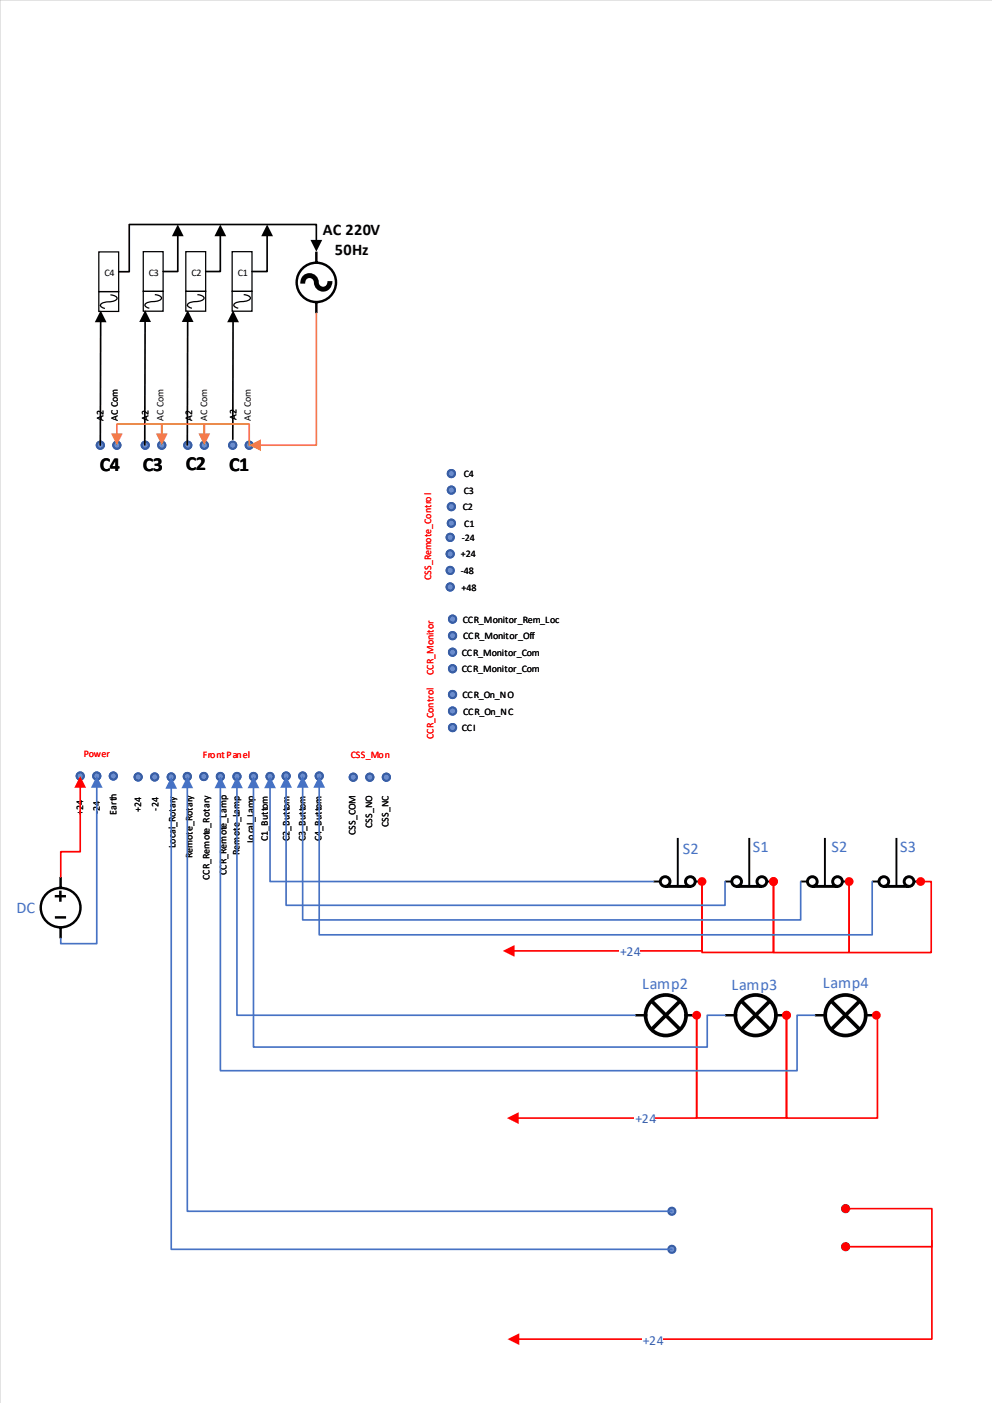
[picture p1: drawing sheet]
<svg xmlns="http://www.w3.org/2000/svg" width="210mm" height="297mm" viewBox="0 0 210 297" stroke-linecap="round" stroke-linejoin="round" font-family="sans-serif">
<path d="M209.9 0h-209.9v296.9" fill="none" stroke="#c8c8c8" stroke-width=".21"/>
<circle cx="17" cy="164.2" r=".75" fill="#718bcc"/>
<circle cx="17" cy="164.2" r=".75" fill="none" stroke="#395ea3" stroke-width=".44"/>
<circle cx="20.5" cy="164.2" r=".75" fill="#718bcc"/>
<circle cx="20.5" cy="164.2" r=".75" fill="none" stroke="#395ea3" stroke-width=".44"/>
<circle cx="24" cy="164.2" r=".75" fill="#718bcc"/>
<circle cx="24" cy="164.2" r=".75" fill="none" stroke="#395ea3" stroke-width=".44"/>
<circle cx="29.2" cy="164.4" r=".75" fill="#718bcc"/>
<circle cx="29.2" cy="164.4" r=".75" fill="none" stroke="#395ea3" stroke-width=".44"/>
<circle cx="32.7" cy="164.4" r=".75" fill="#718bcc"/>
<circle cx="32.7" cy="164.4" r=".75" fill="none" stroke="#395ea3" stroke-width=".44"/>
<circle cx="36.2" cy="164.4" r=".75" fill="#718bcc"/>
<circle cx="36.2" cy="164.4" r=".75" fill="none" stroke="#395ea3" stroke-width=".44"/>
<circle cx="39.6" cy="164.3" r=".75" fill="#718bcc"/>
<circle cx="39.6" cy="164.3" r=".75" fill="none" stroke="#395ea3" stroke-width=".44"/>
<circle cx="43.1" cy="164.3" r=".75" fill="#718bcc"/>
<circle cx="43.1" cy="164.3" r=".75" fill="none" stroke="#395ea3" stroke-width=".44"/>
<circle cx="46.6" cy="164.3" r=".75" fill="#718bcc"/>
<circle cx="46.6" cy="164.3" r=".75" fill="none" stroke="#395ea3" stroke-width=".44"/>
<circle cx="50.1" cy="164.3" r=".75" fill="#718bcc"/>
<circle cx="50.1" cy="164.3" r=".75" fill="none" stroke="#395ea3" stroke-width=".44"/>
<circle cx="53.6" cy="164.3" r=".75" fill="#718bcc"/>
<circle cx="53.6" cy="164.3" r=".75" fill="none" stroke="#395ea3" stroke-width=".44"/>
<circle cx="57.1" cy="164.3" r=".75" fill="#718bcc"/>
<circle cx="57.1" cy="164.3" r=".75" fill="none" stroke="#395ea3" stroke-width=".44"/>
<circle cx="60.5" cy="164.2" r=".75" fill="#718bcc"/>
<circle cx="60.5" cy="164.2" r=".75" fill="none" stroke="#395ea3" stroke-width=".44"/>
<circle cx="64" cy="164.2" r=".75" fill="#718bcc"/>
<circle cx="64" cy="164.2" r=".75" fill="none" stroke="#395ea3" stroke-width=".44"/>
<circle cx="67.5" cy="164.2" r=".75" fill="#718bcc"/>
<circle cx="67.5" cy="164.2" r=".75" fill="none" stroke="#395ea3" stroke-width=".44"/>
<circle cx="74.7" cy="164.4" r=".75" fill="#718bcc"/>
<circle cx="74.7" cy="164.4" r=".75" fill="none" stroke="#395ea3" stroke-width=".44"/>
<circle cx="78.2" cy="164.4" r=".75" fill="#718bcc"/>
<circle cx="78.2" cy="164.4" r=".75" fill="none" stroke="#395ea3" stroke-width=".44"/>
<circle cx="81.7" cy="164.4" r=".75" fill="#718bcc"/>
<circle cx="81.7" cy="164.4" r=".75" fill="none" stroke="#395ea3" stroke-width=".44"/>
<circle cx="95.7" cy="147" r=".75" fill="#718bcc"/>
<circle cx="95.7" cy="147" r=".75" fill="none" stroke="#395ea3" stroke-width=".44"/>
<circle cx="95.7" cy="150.5" r=".75" fill="#718bcc"/>
<circle cx="95.7" cy="150.5" r=".75" fill="none" stroke="#395ea3" stroke-width=".44"/>
<circle cx="95.7" cy="154" r=".75" fill="#718bcc"/>
<circle cx="95.7" cy="154" r=".75" fill="none" stroke="#395ea3" stroke-width=".44"/>
<circle cx="95.7" cy="134.5" r=".75" fill="#718bcc"/>
<circle cx="95.7" cy="134.5" r=".75" fill="none" stroke="#395ea3" stroke-width=".44"/>
<circle cx="95.7" cy="138" r=".75" fill="#718bcc"/>
<circle cx="95.7" cy="138" r=".75" fill="none" stroke="#395ea3" stroke-width=".44"/>
<circle cx="95.7" cy="141.5" r=".75" fill="#718bcc"/>
<circle cx="95.7" cy="141.5" r=".75" fill="none" stroke="#395ea3" stroke-width=".44"/>
<circle cx="95.7" cy="131" r=".75" fill="#718bcc"/>
<circle cx="95.7" cy="131" r=".75" fill="none" stroke="#395ea3" stroke-width=".44"/>
<circle cx="95.2" cy="117.2" r=".75" fill="#718bcc"/>
<circle cx="95.2" cy="117.2" r=".75" fill="none" stroke="#395ea3" stroke-width=".44"/>
<circle cx="95.2" cy="120.7" r=".75" fill="#718bcc"/>
<circle cx="95.2" cy="120.7" r=".75" fill="none" stroke="#395ea3" stroke-width=".44"/>
<circle cx="95.2" cy="124.2" r=".75" fill="#718bcc"/>
<circle cx="95.2" cy="124.2" r=".75" fill="none" stroke="#395ea3" stroke-width=".44"/>
<circle cx="95.2" cy="113.7" r=".75" fill="#718bcc"/>
<circle cx="95.2" cy="113.7" r=".75" fill="none" stroke="#395ea3" stroke-width=".44"/>
<circle cx="95.5" cy="103.7" r=".75" fill="#718bcc"/>
<circle cx="95.5" cy="103.7" r=".75" fill="none" stroke="#395ea3" stroke-width=".44"/>
<circle cx="95.5" cy="107.2" r=".75" fill="#718bcc"/>
<circle cx="95.5" cy="107.2" r=".75" fill="none" stroke="#395ea3" stroke-width=".44"/>
<circle cx="95.5" cy="110.7" r=".75" fill="#718bcc"/>
<circle cx="95.5" cy="110.7" r=".75" fill="none" stroke="#395ea3" stroke-width=".44"/>
<circle cx="95.5" cy="100.2" r=".75" fill="#718bcc"/>
<circle cx="95.5" cy="100.2" r=".75" fill="none" stroke="#395ea3" stroke-width=".44"/>
<circle cx="21.2" cy="94.2" r=".75" fill="#718bcc"/>
<circle cx="21.2" cy="94.2" r=".75" fill="none" stroke="#395ea3" stroke-width=".44"/>
<circle cx="24.7" cy="94.2" r=".75" fill="#718bcc"/>
<circle cx="24.7" cy="94.2" r=".75" fill="none" stroke="#395ea3" stroke-width=".44"/>
<circle cx="30.7" cy="94.2" r=".75" fill="#718bcc"/>
<circle cx="30.7" cy="94.2" r=".75" fill="none" stroke="#395ea3" stroke-width=".44"/>
<circle cx="34.2" cy="94.2" r=".75" fill="#718bcc"/>
<circle cx="34.2" cy="94.2" r=".75" fill="none" stroke="#395ea3" stroke-width=".44"/>
<circle cx="39.7" cy="94.2" r=".75" fill="#718bcc"/>
<circle cx="39.7" cy="94.2" r=".75" fill="none" stroke="#395ea3" stroke-width=".44"/>
<circle cx="43.2" cy="94.2" r=".75" fill="#718bcc"/>
<circle cx="43.2" cy="94.2" r=".75" fill="none" stroke="#395ea3" stroke-width=".44"/>
<circle cx="49.2" cy="94.2" r=".75" fill="#718bcc"/>
<circle cx="49.2" cy="94.2" r=".75" fill="none" stroke="#395ea3" stroke-width=".44"/>
<circle cx="52.7" cy="94.2" r=".75" fill="#718bcc"/>
<circle cx="52.7" cy="94.2" r=".75" fill="none" stroke="#395ea3" stroke-width=".44"/>
<circle cx="17" cy="164.2" r=".75" fill="#718bcc"/>
<circle cx="17" cy="164.2" r=".75" fill="none" stroke="#395ea3" stroke-width=".44"/>
<circle cx="20.5" cy="164.2" r=".75" fill="#718bcc"/>
<circle cx="20.5" cy="164.2" r=".75" fill="none" stroke="#395ea3" stroke-width=".44"/>
<circle cx="24" cy="164.2" r=".75" fill="#718bcc"/>
<circle cx="24" cy="164.2" r=".75" fill="none" stroke="#395ea3" stroke-width=".44"/>
<circle cx="29.2" cy="164.4" r=".75" fill="#718bcc"/>
<circle cx="29.2" cy="164.4" r=".75" fill="none" stroke="#395ea3" stroke-width=".44"/>
<circle cx="32.7" cy="164.4" r=".75" fill="#718bcc"/>
<circle cx="32.7" cy="164.4" r=".75" fill="none" stroke="#395ea3" stroke-width=".44"/>
<circle cx="36.2" cy="164.4" r=".75" fill="#718bcc"/>
<circle cx="36.2" cy="164.4" r=".75" fill="none" stroke="#395ea3" stroke-width=".44"/>
<circle cx="39.6" cy="164.3" r=".75" fill="#718bcc"/>
<circle cx="39.6" cy="164.3" r=".75" fill="none" stroke="#395ea3" stroke-width=".44"/>
<circle cx="43.1" cy="164.3" r=".75" fill="#718bcc"/>
<circle cx="43.1" cy="164.3" r=".75" fill="none" stroke="#395ea3" stroke-width=".44"/>
<circle cx="46.6" cy="164.3" r=".75" fill="#718bcc"/>
<circle cx="46.6" cy="164.3" r=".75" fill="none" stroke="#395ea3" stroke-width=".44"/>
<circle cx="50.1" cy="164.3" r=".75" fill="#718bcc"/>
<circle cx="50.1" cy="164.3" r=".75" fill="none" stroke="#395ea3" stroke-width=".44"/>
<circle cx="53.6" cy="164.3" r=".75" fill="#718bcc"/>
<circle cx="53.6" cy="164.3" r=".75" fill="none" stroke="#395ea3" stroke-width=".44"/>
<circle cx="57.1" cy="164.3" r=".75" fill="#718bcc"/>
<circle cx="57.1" cy="164.3" r=".75" fill="none" stroke="#395ea3" stroke-width=".44"/>
<circle cx="60.5" cy="164.2" r=".75" fill="#718bcc"/>
<circle cx="60.5" cy="164.2" r=".75" fill="none" stroke="#395ea3" stroke-width=".44"/>
<circle cx="64" cy="164.2" r=".75" fill="#718bcc"/>
<circle cx="64" cy="164.2" r=".75" fill="none" stroke="#395ea3" stroke-width=".44"/>
<circle cx="67.5" cy="164.2" r=".75" fill="#718bcc"/>
<circle cx="67.5" cy="164.2" r=".75" fill="none" stroke="#395ea3" stroke-width=".44"/>
<circle cx="74.7" cy="164.4" r=".75" fill="#718bcc"/>
<circle cx="74.7" cy="164.4" r=".75" fill="none" stroke="#395ea3" stroke-width=".44"/>
<circle cx="78.2" cy="164.4" r=".75" fill="#718bcc"/>
<circle cx="78.2" cy="164.4" r=".75" fill="none" stroke="#395ea3" stroke-width=".44"/>
<circle cx="81.7" cy="164.4" r=".75" fill="#718bcc"/>
<circle cx="81.7" cy="164.4" r=".75" fill="none" stroke="#395ea3" stroke-width=".44"/>
<circle cx="95.7" cy="147" r=".75" fill="#718bcc"/>
<circle cx="95.7" cy="147" r=".75" fill="none" stroke="#395ea3" stroke-width=".44"/>
<circle cx="95.7" cy="150.5" r=".75" fill="#718bcc"/>
<circle cx="95.7" cy="150.5" r=".75" fill="none" stroke="#395ea3" stroke-width=".44"/>
<circle cx="95.7" cy="154" r=".75" fill="#718bcc"/>
<circle cx="95.7" cy="154" r=".75" fill="none" stroke="#395ea3" stroke-width=".44"/>
<circle cx="95.7" cy="134.5" r=".75" fill="#718bcc"/>
<circle cx="95.7" cy="134.5" r=".75" fill="none" stroke="#395ea3" stroke-width=".44"/>
<circle cx="95.7" cy="138" r=".75" fill="#718bcc"/>
<circle cx="95.7" cy="138" r=".75" fill="none" stroke="#395ea3" stroke-width=".44"/>
<circle cx="95.7" cy="141.5" r=".75" fill="#718bcc"/>
<circle cx="95.7" cy="141.5" r=".75" fill="none" stroke="#395ea3" stroke-width=".44"/>
<circle cx="95.7" cy="131" r=".75" fill="#718bcc"/>
<circle cx="95.7" cy="131" r=".75" fill="none" stroke="#395ea3" stroke-width=".44"/>
<circle cx="95.2" cy="117.2" r=".75" fill="#718bcc"/>
<circle cx="95.2" cy="117.2" r=".75" fill="none" stroke="#395ea3" stroke-width=".44"/>
<circle cx="95.2" cy="120.7" r=".75" fill="#718bcc"/>
<circle cx="95.2" cy="120.7" r=".75" fill="none" stroke="#395ea3" stroke-width=".44"/>
<circle cx="95.2" cy="124.2" r=".75" fill="#718bcc"/>
<circle cx="95.2" cy="124.2" r=".75" fill="none" stroke="#395ea3" stroke-width=".44"/>
<circle cx="95.2" cy="113.7" r=".75" fill="#718bcc"/>
<circle cx="95.2" cy="113.7" r=".75" fill="none" stroke="#395ea3" stroke-width=".44"/>
<circle cx="95.5" cy="103.7" r=".75" fill="#718bcc"/>
<circle cx="95.5" cy="103.7" r=".75" fill="none" stroke="#395ea3" stroke-width=".44"/>
<circle cx="95.5" cy="107.2" r=".75" fill="#718bcc"/>
<circle cx="95.5" cy="107.2" r=".75" fill="none" stroke="#395ea3" stroke-width=".44"/>
<circle cx="95.5" cy="110.7" r=".75" fill="#718bcc"/>
<circle cx="95.5" cy="110.7" r=".75" fill="none" stroke="#395ea3" stroke-width=".44"/>
<circle cx="95.5" cy="100.2" r=".75" fill="#718bcc"/>
<circle cx="95.5" cy="100.2" r=".75" fill="none" stroke="#395ea3" stroke-width=".44"/>
<circle cx="21.2" cy="94.2" r=".75" fill="#718bcc"/>
<circle cx="21.2" cy="94.2" r=".75" fill="none" stroke="#395ea3" stroke-width=".44"/>
<circle cx="24.7" cy="94.2" r=".75" fill="#718bcc"/>
<circle cx="24.7" cy="94.2" r=".75" fill="none" stroke="#395ea3" stroke-width=".44"/>
<circle cx="30.7" cy="94.2" r=".75" fill="#718bcc"/>
<circle cx="30.7" cy="94.2" r=".75" fill="none" stroke="#395ea3" stroke-width=".44"/>
<circle cx="34.2" cy="94.2" r=".75" fill="#718bcc"/>
<circle cx="34.2" cy="94.2" r=".75" fill="none" stroke="#395ea3" stroke-width=".44"/>
<circle cx="39.7" cy="94.2" r=".75" fill="#718bcc"/>
<circle cx="39.7" cy="94.2" r=".75" fill="none" stroke="#395ea3" stroke-width=".44"/>
<circle cx="43.2" cy="94.2" r=".75" fill="#718bcc"/>
<circle cx="43.2" cy="94.2" r=".75" fill="none" stroke="#395ea3" stroke-width=".44"/>
<circle cx="49.2" cy="94.2" r=".75" fill="#718bcc"/>
<circle cx="49.2" cy="94.2" r=".75" fill="none" stroke="#395ea3" stroke-width=".44"/>
<circle cx="52.7" cy="94.2" r=".75" fill="#718bcc"/>
<circle cx="52.7" cy="94.2" r=".75" fill="none" stroke="#395ea3" stroke-width=".44"/>
<g fill="none" stroke="#000" stroke-width=".61" stroke-linecap="butt">
<path d="M140.7 187.6h5.3M155.8 187.6h5.3M171.8 187.6h5.3M186.9 187.6h5.4"/>
<circle cx="140.7" cy="186.5" r="1.03"/>
<circle cx="146" cy="186.5" r="1.03"/>
<circle cx="155.8" cy="186.5" r="1.02"/>
<circle cx="161.1" cy="186.5" r="1.02"/>
<circle cx="171.8" cy="186.5" r="1.03"/>
<circle cx="177.1" cy="186.5" r="1.03"/>
<circle cx="186.9" cy="186.5" r="1.03"/>
<circle cx="192.3" cy="186.5" r="1.02"/>
</g>
<path d="M143.4 177.3v10.3M158.5 177.3v10.3M174.5 177.3v10.3M189.6 177.3v10.3M138.2 186.5h1.5M147 186.5h1.5M153.3 186.5h1.5M162.2 186.5h1.4M169.4 186.5h1.4M178.2 186.5h1.4M184.5 186.5h1.4M193.3 186.5h1.4" fill="none" stroke="#000" stroke-width=".41"/>
<path d="M179.6 186.5v15h17.4v-15h-2.3" fill="none" stroke="#f00" stroke-width=".35"/>
<g fill="#f00">
<circle cx="194.7" cy="186.5" r=".93"/>
<circle cx="179.6" cy="186.5" r=".93"/>
</g>
<path d="M163.6 186.5v15h16v-15" fill="none" stroke="#f00" stroke-width=".35"/>
<circle cx="163.6" cy="186.5" r=".93" fill="#f00"/>
<path d="M148.5 186.5v15h15.1v-15" fill="none" stroke="#f00" stroke-width=".35"/>
<g fill="#f00">
<circle cx="163.6" cy="186.5" r=".93"/>
<circle cx="148.5" cy="186.5" r=".93"/>
</g>
<path d="M148.5 186.5v14.7h-40" fill="none" stroke="#f00" stroke-width=".35"/>
<path d="M106.3 201.2l2.5-1.2v2.4z" fill="#f00"/>
<path d="M131 199.5h4.3v3.4h-4.3z" fill-rule="evenodd" fill="#fff"/>
<path d="M57.1 166.5v20h81.1" fill="none" stroke="#4672c4" stroke-width=".35"/>
<path d="M57.1 164.3l1.3 2.5h-2.5z" fill="#4672c4"/>
<path d="M60.5 166.4v25.2h92.8v-5.1" fill="none" stroke="#4672c4" stroke-width=".35"/>
<path d="M60.5 164.2l1.3 2.5h-2.5z" fill="#4672c4"/>
<path d="M64 166.4v28.2h105.4v-8.1" fill="none" stroke="#4672c4" stroke-width=".35"/>
<path d="M64 164.2l1.3 2.5h-2.5z" fill="#4672c4"/>
<path d="M67.5 166.4v31.4h117v-11.3" fill="none" stroke="#4672c4" stroke-width=".35"/>
<path d="M67.5 164.2l1.3 2.5h-2.5z" fill="#4672c4"/>
<g fill="#000">
<path d="M140.8 215.4l-2.4 2.4a3.9 3.9 0 0 0 4.9 0zM137.8 212.4a3.9 3.9 0 0 0 0 4.9l2.5-2.5zM138.4 211.8l2.4 2.5 2.5-2.5a3.9 3.9 0 0 0-4.9 0zM143.8 212.4l-2.4 2.4 2.4 2.5a3.9 3.9 0 0 0 0-4.9zM136.1 214.8a4.7 4.7 0 0 1 9.4 0 4.7 4.7 0 0 1-9.4 0z" fill-rule="evenodd"/>
<path d="M159.8 215.4l-2.4 2.4a3.9 3.9 0 0 0 4.9 0zM156.8 212.4a3.9 3.9 0 0 0 0 4.9l2.5-2.5zM157.4 211.8l2.4 2.5 2.5-2.5a3.9 3.9 0 0 0-4.9 0zM160.4 214.8l2.4 2.5a3.9 3.9 0 0 0 0-4.9zM155.1 214.8a4.7 4.7 0 0 1 9.4 0 4.7 4.7 0 0 1-9.4 0z" fill-rule="evenodd"/>
<path d="M178.8 215.4l-2.4 2.4a3.9 3.9 0 0 0 4.9 0zM175.8 212.4a3.9 3.9 0 0 0 0 4.9l2.5-2.5zM176.4 211.8l2.4 2.5 2.5-2.5a3.9 3.9 0 0 0-4.9 0zM179.4 214.8l2.4 2.5a3.9 3.9 0 0 0 0-4.9zM174.1 214.8a4.7 4.7 0 0 1 9.4 0 4.7 4.7 0 0 1-9.4 0z" fill-rule="evenodd"/>
</g>
<path d="M134.3 214.8h2.6M144.7 214.8h2.6M153.3 214.8h2.6M163.7 214.8h2.6M172.3 214.8h2.6M182.7 214.8h2.6" fill="none" stroke="#000" stroke-width=".52"/>
<path d="M166.3 214.8v21.8h19.3v-21.8h-.3" fill="none" stroke="#f00" stroke-width=".35"/>
<g fill="#f00">
<circle cx="185.3" cy="214.8" r=".93"/>
<circle cx="166.3" cy="214.8" r=".93"/>
</g>
<path d="M147.4 214.8v21.8h18.9v-21.8" fill="none" stroke="#f00" stroke-width=".35"/>
<g fill="#f00">
<circle cx="166.3" cy="214.8" r=".93"/>
<circle cx="147.4" cy="214.8" r=".93"/>
</g>
<path d="M147.4 214.8v21.8h-38" fill="none" stroke="#f00" stroke-width=".35"/>
<path d="M107.2 236.6l2.5-1.3v2.5z" fill="#f00"/>
<path d="M134.3 234.9h4.2v3.4h-4.2z" fill-rule="evenodd" fill="#fff"/>
<path d="M50.1 166.5v48.3h84.2" fill="none" stroke="#4672c4" stroke-width=".35"/>
<path d="M50.1 164.3l1.3 2.5h-2.5z" fill="#4672c4"/>
<path d="M53.6 166.5v55.1h96v-6.8h3.7" fill="none" stroke="#4672c4" stroke-width=".35"/>
<path d="M53.6 164.3l1.3 2.5h-2.5z" fill="#4672c4"/>
<path d="M46.6 166.5v60.1h122v-11.8h3.7" fill="none" stroke="#4672c4" stroke-width=".35"/>
<path d="M46.6 164.3l1.3 2.5h-2.5z" fill="#4672c4"/>
<path d="M11.6 193.9h2.4v.5h-2.4zM11.6 189.4h.9v-.9h.5v.9h.9v.5h-.9v.9h-.5v-.9h-.9z" fill-rule="evenodd" fill="#000"/>
<g fill="none" stroke="#000" stroke-width=".52">
<path d="M12.8 185.6v2.3M12.8 196.2v2.4"/>
<circle cx="12.8" cy="192.1" r="4.2"/>
</g>
<path d="M17 166.4v13.8h-4.2v5.4" fill="none" stroke="#f00" stroke-width=".35"/>
<path d="M17 164.2l1.2 2.5h-2.5z" fill="#f00"/>
<path d="M20.5 166.4v33.3h-7.7v-1.1" fill="none" stroke="#4672c4" stroke-width=".35"/>
<path d="M20.5 164.2l1.2 2.5h-2.5z" fill="#4672c4"/>
<circle cx="142.1" cy="256.3" r=".75" fill="#718bcc"/>
<circle cx="142.1" cy="256.3" r=".75" fill="none" stroke="#395ea3" stroke-width=".44"/>
<circle cx="142.1" cy="264.3" r=".75" fill="#718bcc"/>
<circle cx="142.1" cy="264.3" r=".75" fill="none" stroke="#395ea3" stroke-width=".44"/>
<circle cx="178.8" cy="255.7" r=".75" fill="#718bcc"/>
<circle cx="178.8" cy="255.7" r=".75" fill="none" stroke="#395ea3" stroke-width=".44"/>
<circle cx="178.8" cy="263.8" r=".75" fill="#718bcc"/>
<circle cx="178.8" cy="263.8" r=".75" fill="none" stroke="#395ea3" stroke-width=".44"/>
<path d="M178.9 255.7h18.2v8.1h-18.2" fill="none" stroke="#f00" stroke-width=".35"/>
<g fill="#f00">
<circle cx="178.9" cy="255.7" r=".93"/>
<circle cx="178.9" cy="263.8" r=".93"/>
</g>
<path d="M197.1 262.5v20.9h-87.6" fill="none" stroke="#f00" stroke-width=".35"/>
<path d="M107.4 283.4l2.4-1.3v2.5z" fill="#f00"/>
<path d="M135.8 281.8h4.3v3.4h-4.3z" fill-rule="evenodd" fill="#fff"/>
<path d="M39.6 166.5v89.8h102.5" fill="none" stroke="#4672c4" stroke-width=".35"/>
<path d="M39.6 164.3l1.3 2.5h-2.5z" fill="#4672c4"/>
<path d="M36.2 166.6v97.7h105.9" fill="none" stroke="#4672c4" stroke-width=".35"/>
<path d="M36.2 164.4l1.3 2.5h-2.5z" fill="#4672c4"/>
<path d="M20.9 53.3h4.2v8.4h-4.2zM30.3 53.3h4.2v8.4h-4.2zM39.3 53.3h4.2v8.4h-4.2zM49.1 53.3h4.2v8.4h-4.2zM20.9 61.7h4.2v4.2h-4.2zM23.5 62.4a1.27 1.27 0 0 1 1.3 .7 2.25 2.25 0 0 1-2.3 .8l-.4 .1a.74 .74 0 0 0-.7 .9l.7 .3M30.3 61.7h4.2v4.1h-4.2zM32.9 62.4a1.27 1.27 0 0 1 1.3 .7 2.25 2.25 0 0 1-2.3 .7l-.4 .1a.74 .74 0 0 0-.7 .9l.7 .4M39.3 61.7h4.2v4.1h-4.2zM41.9 62.4a1.26 1.26 0 0 1 1.3 .7 2.24 2.24 0 0 1-2.3 .7l-.4 .1a.74 .74 0 0 0-.7 .9l.7 .4M49.1 61.7h4.2v4.1h-4.2zM51.7 62.4a1.27 1.27 0 0 1 1.3 .7 2.24 2.24 0 0 1-2.3 .7l-.4 .1a.74 .74 0 0 0-.7 .9l.7 .4" fill="none" stroke="#000" stroke-width=".26"/>
<path d="M21.3 67.9l-.1 26.3M30.7 67.8l-.1 26.3M39.7 67.8l-.1 26.3M49.3 67.9l-.1 25" fill="none" stroke="#000" stroke-width=".35"/>
<g fill="#000">
<path d="M21.3 65.7l1.2 2.5h-2.4zM30.7 65.6l1.2 2.5h-2.4zM39.7 65.6l1.2 2.5h-2.5zM49.3 65.7l1.2 2.5h-2.4z"/>
<path d="M64.1 58.3a2.05 2.05 0 0 1 2.3-.2 2.05 2.05 0 0 1 1.1 2 .94 .94 0 0 0 1.2 .5 .94 .94 0 0 0 .6-1.1h1a2.01 2.01 0 0 1-2 2.2 2.01 2.01 0 0 1-2-2.3 .94 .94 0 0 0-1.2-.5 .94 .94 0 0 0-.6 1.1h-1l.1-.7z" fill-rule="evenodd"/>
</g>
<g fill="none" stroke="#000" stroke-width=".52">
<path d="M66.9 53.2v2.4M66.9 63.9v2.4"/>
<circle cx="66.9" cy="59.7" r="4.2"/>
</g>
<path d="M66.9 66.3v27.9h-12" fill="none" stroke="#ed7d31" stroke-width=".35"/>
<path d="M52.7 94.2l2.5-1.2v2.4z" fill="#ed7d31"/>
<path d="M43.2 92v-2.3h9.5v4.5" fill="none" stroke="#ed7d31" stroke-width=".35"/>
<path d="M42 91.7h2.5l-1.3 2.5z" fill="#ed7d31"/>
<path d="M34.2 92v-2.3h9v3.8" fill="none" stroke="#ed7d31" stroke-width=".35"/>
<path d="M33 91.7h2.5l-1.3 2.5z" fill="#ed7d31"/>
<path d="M24.7 92v-2.3h9.5v3.8" fill="none" stroke="#ed7d31" stroke-width=".35"/>
<path d="M23.5 91.7h2.5l-1.3 2.5z" fill="#ed7d31"/>
<path d="M37.6 49.7v7.7h-3.1M46.6 49.7v7.7h-3.1M56.5 49.7v7.7h-3.2M66.9 51.1v-3.6h-39.6v10h-2.2" fill="none" stroke="#000" stroke-width=".35"/>
<path d="M37.6 47.5l1.2 2.5h-2.4zM46.6 47.5l1.2 2.5h-2.4zM56.5 47.5l1.2 2.5h-2.4zM65.7 50.8h2.4l-1.2 2.4z" fill="#000"/>
<g font-size="4.2">
<text x="21.1" y="99.6">C4</text>
<text x="30.2" y="99.6">C3</text>
<text x="39.3" y="99.5">C2</text>
<text x="48.4" y="99.6">C1</text>
</g>
<g font-size="3.4">
<text x="68.3" y="49.7">AC 220V</text>
<text x="70.8" y="53.9">50Hz</text>
</g>
<g font-size="3.4" fill="#4672c4">
<text x="144.4" y="180.8">S2</text>
<text x="159.3" y="180.2">S1</text>
<text x="175.9" y="180.2">S2</text>
<text x="190.4" y="180.3">S3</text>
<text x="3.5" y="193.3">DC</text>
<text x="135.8" y="209.2">Lamp2</text>
<text x="154.7" y="209.4">Lamp3</text>
<text x="174.1" y="209">Lamp4</text>
</g>
<g font-size="2.9" fill="#3d64ac">
<text x="131.2" y="202.2">+24</text>
<text x="134.4" y="237.6">+24</text>
<text x="136" y="284.6">+24</text>
</g>
<g font-size="2.1">
<text x="22.1" y="58.4">C4</text>
<text x="31.5" y="58.3">C3</text>
<text x="40.5" y="58.3">C2</text>
<text x="50.3" y="58.3">C1</text>
<text x="21.9" y="89.1" transform="rotate(-90 21.9 89.1)">A2</text>
<text x="24.9" y="89.1" transform="rotate(-90 24.9 89.1)">AC Com</text>
<text x="31.4" y="89.1" transform="rotate(-90 31.4 89.1)">A2</text>
<text x="34.6" y="89.1" transform="rotate(-90 34.6 89.1)">AC Com</text>
<text x="40.7" y="89.1" transform="rotate(-90 40.7 89.1)">A2</text>
<text x="43.8" y="89.1" transform="rotate(-90 43.8 89.1)">AC Com</text>
<text x="50" y="88.9" transform="rotate(-90 50 88.9)">A2</text>
<text x="53.1" y="89.1" transform="rotate(-90 53.1 89.1)">AC Com</text>
<text x="98.1" y="100.9">C4</text>
<text x="97.9" y="107.9">C2</text>
<text x="98.1" y="104.4">C3</text>
<text x="98.2" y="111.4">C1</text>
<text x="97.5" y="117.9">+24</text>
<text x="97.7" y="114.4">-24</text>
<text x="97.5" y="121.4">-48</text>
<text x="97.6" y="124.9">+48</text>
<text x="97.9" y="131.8">CCR_Monitor_Rem_Loc</text>
<text x="97.9" y="135.3">CCR_Monitor_Off</text>
<text x="97.7" y="142.3">CCR_Monitor_Com</text>
<text x="97.7" y="138.7">CCR_Monitor_Com</text>
<text x="97.8" y="147.7">CCR_On_NO</text>
<text x="97.7" y="154.7">CCI</text>
<text x="97.9" y="151.2">CCR_On_NC</text>
<text x="17.6" y="172.5" transform="rotate(-90 17.6 172.5)">+24</text>
<text x="21.1" y="172.3" transform="rotate(-90 21.1 172.3)">-24</text>
<text x="24.6" y="172.4" transform="rotate(-90 24.6 172.4)">Earth</text>
<text x="29.9" y="171.7" transform="rotate(-90 29.9 171.7)">+24</text>
<text x="33.5" y="171.5" transform="rotate(-90 33.5 171.5)">-24</text>
<text x="37.1" y="179.4" transform="rotate(-90 37.1 179.4)">Local_Rotary</text>
<text x="53.7" y="178.4" transform="rotate(-90 53.7 178.4)">Local_Lamp</text>
<text x="56.7" y="178" transform="rotate(-90 56.7 178)">C1_Buttom</text>
<text x="61.2" y="178" transform="rotate(-90 61.2 178)">C2_Buttom</text>
<text x="64.6" y="178" transform="rotate(-90 64.6 178)">C3_Buttom</text>
<text x="68" y="178" transform="rotate(-90 68 178)">C4_Buttom</text>
<text x="75.2" y="176.6" transform="rotate(-90 75.2 176.6)">CSS_COM</text>
<text x="78.7" y="175.2" transform="rotate(-90 78.7 175.2)">CSS_NO</text>
<text x="82.2" y="175" transform="rotate(-90 82.2 175)">CSS_NC</text>
<text x="40.7" y="181.6" transform="rotate(-90 40.7 181.6)">Remote_Rotary</text>
<text x="47.9" y="185.2" transform="rotate(-90 47.9 185.2)">CCR_Remote_Lamp</text>
<text x="50.7" y="180.9" transform="rotate(-90 50.7 180.9)">Remote_Lamp</text>
<text x="44.3" y="186.3" transform="rotate(-90 44.3 186.3)">CCR_Remote_Rotary</text>
</g>
<g font-size="2.1" fill="#f00">
<text x="91.2" y="122.8" transform="rotate(-90 91.2 122.8)">CSS_Remote_Control</text>
<text x="91.7" y="142.8" transform="rotate(-90 91.7 142.8)">CCR_Monitor</text>
<text x="17.7" y="160.2">Power</text>
<text x="42.9" y="160.3">Front Panel</text>
<text x="74.2" y="160.5">CSS_Mon</text>
<text x="91.7" y="156.4" transform="rotate(-90 91.7 156.4)">CCR_Control</text>
</g>
</svg>
